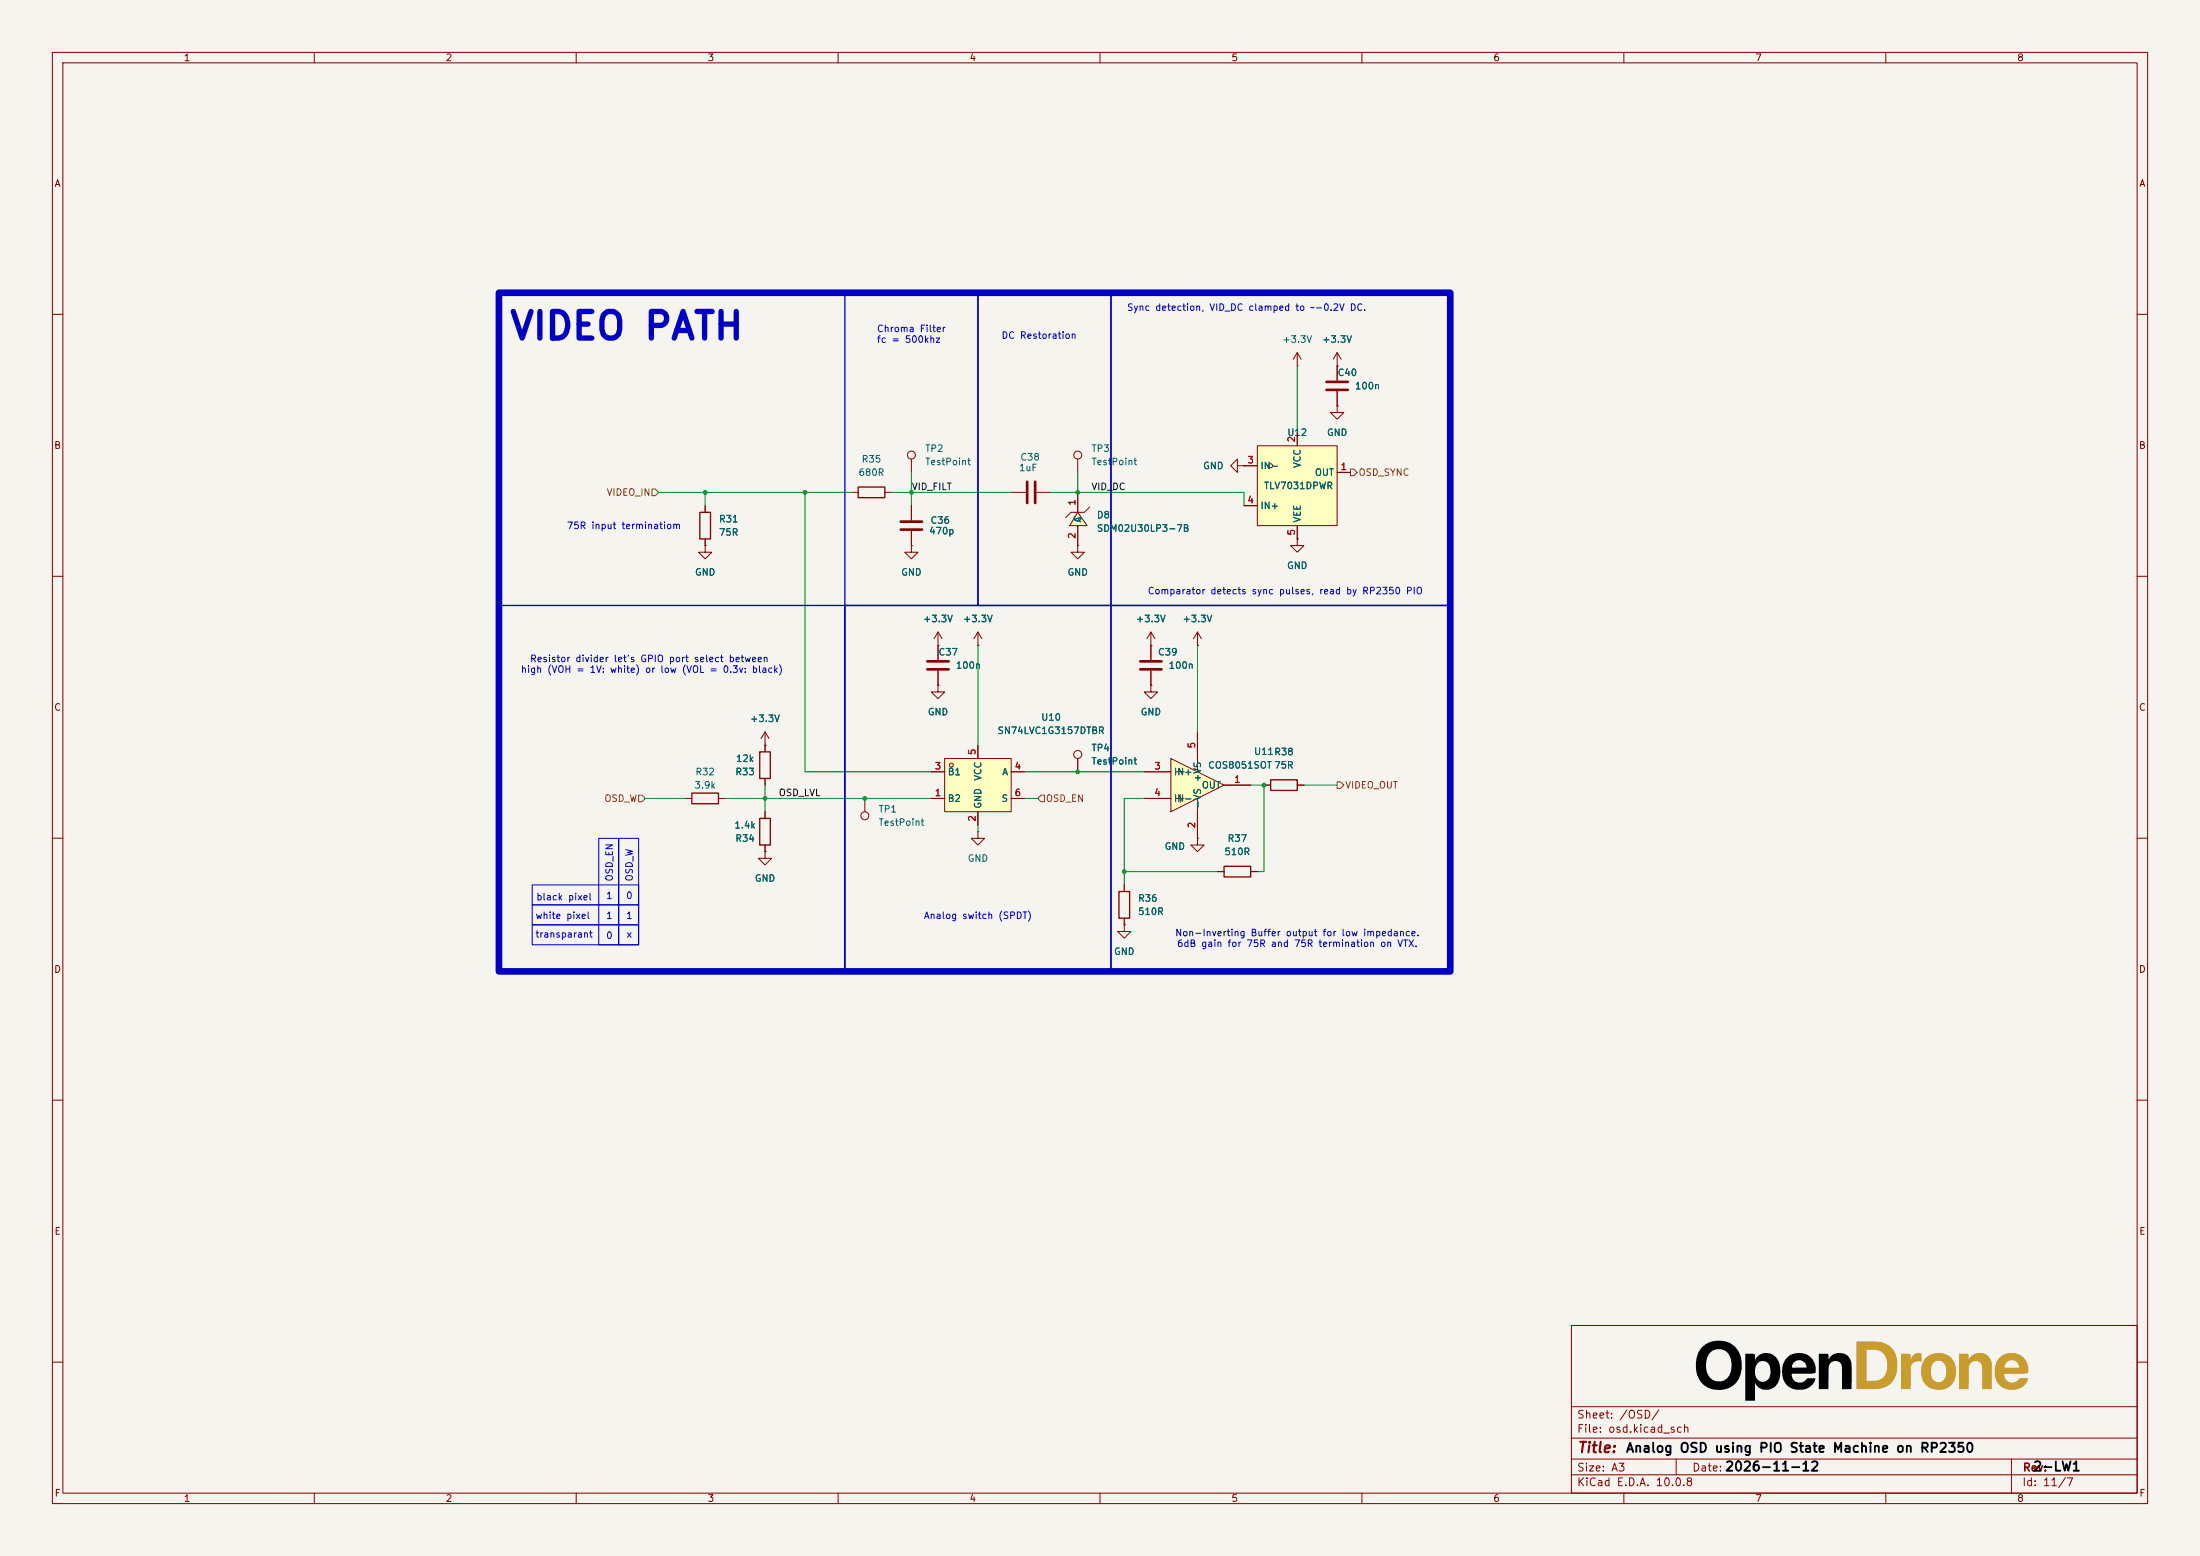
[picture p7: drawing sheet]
<svg xmlns="http://www.w3.org/2000/svg" width="420mm" height="297mm" viewBox="0 0 420 297" stroke-linecap="round" stroke-linejoin="round" font-family="sans-serif">
<path d="M0 0h420v297h-420z" fill="#f5f4ef" stroke="#f5f4ef" stroke-width=".19"/>
<g fill="none" stroke="#840000" stroke-width=".19">
<path d="M10 10h400v277h-400zM12 12h396v273h-396zM60 10v2M110 10v2M160 10v2M210 10v2M260 10v2M310 10v2M360 10v2M10 60h2M408 60h2M10 110h2"/>
<path d="M408 110h2M10 160h2M408 160h2M10 210h2M408 210h2M300 253h108v32h-108zM10 260h2M300 278.5h108M300 274.5h108M300 268.5h108M320 278.5v3M384 278.5v6.5"/>
<path d="M408 260h2M60 285v2M110 285v2M160 285v2M210 285v2M260 285v2M300 281.5h108M310 285v2M360 285v2"/>
</g>
<path d="M325.1 257a4.5 4.5 0 0 1 5.2-.6 4.5 4.5 0 0 1 2.2 4.9 4.4 4.4 0 0 1-4.7 4 4.4 4.4 0 0 1-4-4.6h1.9a2.55 2.55 0 0 0 3.1 2.9 3.3 3.3 0 0 0 1.6-4.1v-.1a2.37 2.37 0 0 0-2.6-1.9 2.37 2.37 0 0 0-2.1 2.5v.7h-1.9a4.9 4.9 0 0 1 1.3-3.7zM333.2 258.4l1.7 .1 .1 1.1 .1-.1a2.5 2.5 0 0 1 2.8-1.2 2.5 2.5 0 0 1 1.9 2.3 4 4 0 0 1-1.2 4.3 2.42 2.42 0 0 1-3.6-.9v3.4h-1.8v-5.6h1.8l.2 1 .5 .7 .7 .3 .8-.2 .4-.4 .3-.5 .1-1.4-.5-1.1-.8-.4a1.59 1.59 0 0 0-1.7 2h-1.8zM341.2 259.1a3.2 3.2 0 0 1 3.8-.5 3.2 3.2 0 0 1 1.5 3.5l-.8 .1h-3.4l-.3 .2 .5 1.1 .8 .4 .9-.1 .8-.7h1.6a2.93 2.93 0 0 1-3.8 2.1 3.4 3.4 0 0 1-2.5-4.3l4.1 .1h.4l.1-.1a1.43 1.43 0 0 0-1.5-1.3 1.43 1.43 0 0 0-1.4 1.3h-1.7l.3-1zM347.2 258.4l1.7 .1 .2 .9a2.32 2.32 0 0 1 2.7-1.1 2.32 2.32 0 0 1 1.7 2.3v4.5l-1.8 .1-.1-4.5-.4-.7-.8-.2-.8 .3-.5 .7-.1 4.3h-1.8z" fill="#000"/>
<g fill="#c89d2e">
<path d="M354.4 256.1h3.3a4.5 4.5 0 0 1 3 .8 5.2 5.2 0 0 1-.1 7.5 4.5 4.5 0 0 1-3 .7h-3.2v-4.5h1.9v3h1.6a2.46 2.46 0 0 0 2.4-3 2.5 2.5 0 0 0-2.6-3h-1.4v3h-1.9z"/>
<path d="M362.9 258.4l1.7 .1 .2 1a1.41 1.41 0 0 1 2-1.1v1.5l-1.3 .1-.4 .3-.3 .5-.1 4.3h-1.8z"/>
<path d="M374 258.4l1.7 .1 .2 .9a2.31 2.31 0 0 1 2.5-1.1 2.31 2.31 0 0 1 1.8 2.2v4.6h-1.8l-.1-4.5-.5-.7h-1.1a1.31 1.31 0 0 0-.9 1.2v4.1l-1.8-.1z"/>
<path d="M367.7 259.1l.7-.5 .8-.2a3.4 3.4 0 0 1 4.1 4.2l-.5 1.5a3.5 3.5 0 0 1-5.9-.9l-.2-1.4h1.9l.1 .9a1.42 1.42 0 0 0 1.6 1.1 1.42 1.42 0 0 0 1.2-1.6v-1.3l-.5-.8-.7-.4h-.6l-.4 .2a2.06 2.06 0 0 0-.7 1.9h-1.9l.1-.4a3.4 3.4 0 0 1 .9-2.3z"/>
<path d="M381.8 259.1a3.2 3.2 0 0 1 3.8-.5 3.2 3.2 0 0 1 1.5 3.5l-4.4 .1-.1 .1 .1 .6a1.61 1.61 0 0 0 1.4 1 1.61 1.61 0 0 0 1.5-.8h1.6a3 3 0 0 1-3.8 2.1 3.3 3.3 0 0 1-2.6-4.2h4.6l-.2-.8-.6-.5a1.44 1.44 0 0 0-2 1.3h-1.8a3.4 3.4 0 0 1 1-1.9z"/>
</g>
<g fill="none" stroke="#840000" stroke-width=".19">
<path d="M247.6 69.9h.1M247.6 67.3l-.7 1.3M247.6 67.3l.8 1.3M247.6 67.3v2.6M134.6 96.5v1.3M162.6 94h1.2M168.9 94h1.3M174 87.6v2.6M174 96.5v2.8M134.6 104.1v1.3h1.3l-1.3 1.3-1.3-1.3h1.3M134.6 104.1h.1M134.6 102.9v1.2"/>
<path d="M174 104.1v1.3h1.3l-1.3 1.3-1.3-1.3h1.3M174 104.1h.1M174 101.3v2.8M205.7 104.1v1.3h1.3l-1.3 1.3-1.2-1.3h1.2M205.7 104.1h.1M146 139.7v3.8M146 139.7l-.7 1.3M146 139.7l.8 1.3M179.1 130.8v1.3h1.2l-1.2 1.3-1.3-1.3h1.3M179.1 130.8h.1M179.1 123.2h.1M179.1 120.7v5.3"/>
<path d="M179.1 128v2.8M179.1 120.7l-.8 1.2M179.1 120.7l.7 1.2M186.7 123.2h.1M186.7 120.7l-.8 1.2M186.7 120.7l.8 1.2M186.7 120.7v2.5M130.8 152.4h1.3M137.2 152.4h1.2M146 142.2h.1M146 148.6v1.3M146 154.9v1.3"/>
<path d="M165.1 152.4v2.5M186.7 158.8v1.2h1.3l-1.3 1.3-1.3-1.3h1.3M186.7 158.8h.1M205.7 144.8v2.5M241.3 149.9h1.3M247.6 149.9h1.3M146 162.6v1.2h1.3l-1.3 1.3-1.2-1.3h1.2M146 162.6h.1M146 161.3v1.3"/>
<circle cx="174" cy="86.9" r=".76"/>
<circle cx="165.1" cy="155.7" r=".76"/>
<circle cx="205.7" cy="144" r=".76"/>
</g>
<path d="M133.6 97.8h2v5.1h-2zM163.8 93h5.1v2h-5.1zM132.1 151.4h5.1v2h-5.1zM145 156.2h2.1v5.1h-2.1zM145 143.5h2.1v5.1h-2.1zM242.6 148.8h5v2.1h-5z" fill="none" stroke="#840000" stroke-width=".25"/>
<path d="M172 99.6h4M172 101.1h4M177 126.2h4.1M177 127.8h4.1" fill="none" stroke="#840000" stroke-width=".51"/>
<path d="M180.3 144.8h12.7v10.1h-12.7z" fill="#ffffc2"/>
<g fill="none" stroke="#840000" stroke-width=".19">
<path d="M255.3 69.9v2.7M255.3 74.7v2.8M177.8 152.4h2.5M177.8 147.3h2.5M180.3 144.8h12.7v10.1h-12.7zM186.7 142.2v2.6M186.7 154.9v2.6M193 152.4h2.6M193 147.3h2.6M214.6 176.5v1.3h1.3l-1.3 1.3-1.2-1.3h1.2M214.6 176.5h.1M214.6 168.9v1.3"/>
<path d="M214.6 175.3v1.2"/>
<circle cx="181.6" cy="146.1" r=".38"/>
</g>
<path d="M253.2 72.9h4.1M253.2 74.4h4.1" fill="none" stroke="#840000" stroke-width=".51"/>
<path d="M213.6 170.2h2v5.1h-2z" fill="none" stroke="#840000" stroke-width=".25"/>
<path d="M240 85.1h15.3v15.2h-15.3z" fill="#ffffc2"/>
<g fill="none" stroke="#840000" stroke-width=".19">
<path d="M255.3 77.5v1.2h1.2l-1.2 1.3-1.3-1.3h1.3M255.3 77.5h.1M237.5 88.9h2.5M237.5 96.5h2.5M240 85.1h15.3v15.2h-15.3zM247.6 82.6v2.5M255.3 90.2h2.5M247.6 102.9v1.2h1.3l-1.3 1.3-1.2-1.3h1.2M247.6 102.9h.1M247.6 100.3v2.6M219.7 130.8v1.3h1.3l-1.3 1.3-1.3-1.3h1.3M219.7 130.8h.1"/>
<path d="M219.7 123.2v2.8M219.7 128v2.8M228.6 160v1.3h1.3l-1.3 1.3-1.3-1.3h1.3M228.6 160h.1M232.4 166.4h1.3M238.8 166.4h1.2"/>
<circle cx="242.6" cy="88.9" r=".38"/>
</g>
<path d="M233.7 165.4h5.1v2h-5.1z" fill="none" stroke="#840000" stroke-width=".25"/>
<path d="M217.7 126.2h4M217.7 127.8h4" fill="none" stroke="#840000" stroke-width=".51"/>
<path d="M223.5 144.8l10.2 5.1-10.2 5z" fill="#ffffc2"/>
<g fill="none" stroke="#840000" stroke-width=".19">
<path d="M193 94h2.8M197.9 94h2.8M205.7 87.6v2.6M236.2 88.9v-1.3l-1.3 1.3 1.3 1.3v-1.3h1.3M237.5 88.9h.1M219.7 123.2h.1M219.7 120.7l-.8 1.2M219.7 120.7l.8 1.2M219.7 120.7v2.5M228.6 123.2h.1M228.6 120.7v2.5M228.6 139.7v7.6"/>
<path d="M228.6 120.7l-.8 1.2M228.6 120.7l.8 1.2M218.4 147.3h5.1M218.4 152.4h5.1M223.5 144.8l10.2 5.1-10.2 5zM224.5 147.3h1.6M224.5 152.4h1.6M225.3 151.6v1.6M228.6 152.4v7.6M233.7 149.9h5.1"/>
<circle cx="205.7" cy="86.9" r=".76"/>
</g>
<path d="M196.1 91.9v4.1M197.6 91.9v4.1" fill="none" stroke="#840000" stroke-width=".51"/>
<path d="M205.7 97.8l1.8 2.5h-3.3z" fill="#ffffc2"/>
<g fill="none" stroke="#840000" stroke-width=".19">
<path d="M255.3 69.9h.1M255.3 77.5h.1M255.3 67.3l-.8 1.3M255.3 67.3l.7 1.3M255.3 67.3v5.3M255.3 74.7v2.8M134.6 96.5v1.3M174 96.5v2.8M205.7 97.8l1.8 2.5h-3.3zM205.7 94v3.8M208 96.8l-1 1h-2.5l-1.1 1M237.5 88.9h.1"/>
<path d="M237.5 88.9h2.5M237.5 96.5h2.5M247.6 82.6v2.5M255.3 90.2h2.5M134.6 104.1h.1M134.6 102.9v1.2M174 104.1h.1M174 101.3v2.8M205.7 104.1h.1M205.7 100.3v3.8M247.6 102.9h.1M247.6 100.3v2.6"/>
<path d="M179.1 123.2h.1M179.1 130.8h.1M179.1 123.2v2.8M179.1 128v2.8M186.7 123.2h.1M219.7 123.2h.1M219.7 130.8h.1M219.7 123.2v2.8M219.7 128v2.8M228.6 123.2h.1M228.6 139.7v5.1M146 142.2h.1"/>
<path d="M146 142.2v1.3M146 148.6v1.3M146 154.9v1.3M177.8 152.4h2.5M177.8 147.3h2.5M186.7 142.2v2.6M186.7 154.9v2.6M193 152.4h2.6M193 147.3h2.6M205.7 144.8v2.5M218.4 152.4h5.1M218.4 147.3h5.1"/>
<path d="M228.6 154.9v5.1M233.7 149.9h5.1M241.3 149.9h1.3M247.6 149.9h1.3M146 162.6h.1M146 161.3v1.3M214.6 176.5h.1M214.6 168.9v1.3M214.6 175.3v1.2M228.6 160h.1M232.4 166.4h1.3M238.8 166.4h1.2"/>
</g>
<path d="M124.5 93.3h.6l.6 .7-.6 .6h-.6zM257.8 89.5h.6l.7 .7-.7 .6h-.6zM121.9 151.8h.7l.6 .6-.6 .6h-.7zM198.1 152.4l.7-.6h.6v1.2h-.6zM255.3 149.2h.6l.6 .7-.6 .6h-.6z" fill="none" stroke="#725600" stroke-width=".19"/>
<g fill="none" stroke="#009600" stroke-width=".19">
<path d="M247.6 69.9v12.7M125.7 94h36.9M134.6 94v2.5M153.7 94v53.3h24.1M170.2 94h22.8M174 90.2v6.3M200.7 94h36.8v2.5M205.7 90.2v3.8M186.7 123.2v19M228.6 123.2v16.5M123.2 152.4h7.6M138.4 152.4h39.4"/>
<path d="M146 149.9v5M186.7 157.5v1.3M195.6 152.4h2.5M195.6 147.3h22.8M218.4 152.4h-3.8v16.5M238.8 149.9h2.5v16.5h-1.3M248.9 149.9h6.4M214.6 166.4h17.8"/>
</g>
<path d="M101.6 168.9h20.3v3.8h-20.3zM101.6 172.7h20.3v3.8h-20.3zM101.6 176.5h20.3v3.8h-20.3zM114.3 160h3.8v20.3h-3.8zM118.1 160h3.8v20.3h-3.8z" fill="none" stroke="#0000c2" stroke-width=".19"/>
<path d="M161.3 55.9h25.4v59.7h-25.4zM186.7 55.9h25.4v59.7h-25.4zM212.1 55.9h64.8v59.7h-64.8zM95.2 115.6h66.1v69.8h-66.1zM161.3 115.6h50.8v69.8h-50.8zM212.1 115.6h64.8v69.8h-64.8z" fill="none" stroke="#0000c2" stroke-width=".25"/>
<path d="M95.2 55.9h181.7v129.5h-181.7z" fill="none" stroke="#0000c2" stroke-width="1.3"/>
<g fill="#009600">
<circle cx="134.6" cy="94" r=".46"/>
<circle cx="153.7" cy="94" r=".46"/>
<circle cx="165.1" cy="152.4" r=".46"/>
<circle cx="146" cy="152.4" r=".46"/>
<circle cx="205.7" cy="147.3" r=".46"/>
<circle cx="214.6" cy="166.4" r=".46"/>
<circle cx="174" cy="94" r=".46"/>
<circle cx="205.7" cy="94" r=".46"/>
<circle cx="241.3" cy="149.9" r=".46"/>
</g>
<text font-size="5.1" fill="#0000c2" x="97" y="66.1">VIDEO PATH</text>
<text font-size="2" fill="#840000" x="301" y="277.8">Title:</text>
<g font-size="1.8">
<text x="310.3" y="277.7">Analog OSD using PIO State Machine on RP2350</text>
<text x="329.2" y="281.3">2026-11-12</text>
<text x="388" y="281.3">2-LW1</text>
</g>
<g font-size="1.5" fill="#840000">
<text x="300.9" y="273.8">File: osd.kicad_sch</text>
<text x="300.9" y="271.1">Sheet: /OSD/</text>
<text x="300.9" y="281.2">Size: A3</text>
<text x="322.9" y="281.2">Date:</text>
<text x="386" y="281.2">Rev:</text>
<text x="300.9" y="284">KiCad E.D.A. 10.0.8</text>
<text x="385.9" y="284">Id: 11/7</text>
</g>
<g font-size="1.3" fill="#840000">
<text x="35" y="12">1</text>
<text x="85" y="12">2</text>
<text x="135" y="12">3</text>
<text x="185" y="12">4</text>
<text x="235" y="12">5</text>
<text x="285" y="12">6</text>
<text x="335" y="12">7</text>
<text x="385" y="12">8</text>
<text x="10.3" y="36">A</text>
<text x="408.3" y="36">A</text>
<text x="10.2" y="86">B</text>
<text x="408.2" y="86">B</text>
<text x="10.2" y="136">C</text>
<text x="408.2" y="136">C</text>
<text x="10.2" y="186">D</text>
<text x="408.2" y="186">D</text>
<text x="10.3" y="236">E</text>
<text x="408.3" y="236">E</text>
<text x="10.3" y="286">F</text>
<text x="35" y="287">1</text>
<text x="85" y="287">2</text>
<text x="135" y="287">3</text>
<text x="185" y="287">4</text>
<text x="235" y="287">5</text>
<text x="285" y="287">6</text>
<text x="335" y="287">7</text>
<text x="385" y="287">8</text>
<text x="408.3" y="286">F</text>
</g>
<g font-size="1.3" fill="#0000c2">
<text x="215" y="59.6">Sync detection, VID_DC clamped to ~-0.2V DC.</text>
<text x="167.3" y="63.7">Chroma Filter</text>
<text x="167.3" y="65.7">fc = 500khz</text>
<text x="191.1" y="65">DC Restoration</text>
<text x="108.1" y="101.3">75R input terminatiom</text>
<text x="219" y="113.7">Comparator detects sync pulses, read by RP2350 PIO</text>
<text x="99.3" y="128.7">high (VOH = 1V: white) or low (VOL = 0.3v: black)</text>
<text x="101.1" y="126.7">Resistor divider let's GPIO port select between</text>
<text x="102.3" y="172.2">black pixel</text>
<text x="115.6" y="171.9">1</text>
<text x="117.3" y="168.4" transform="rotate(-90 117.3 168.4)">OSD_EN</text>
<text x="119.4" y="171.9">0</text>
<text x="121.1" y="168.3" transform="rotate(-90 121.1 168.3)">OSD_W</text>
<text x="102.1" y="179.3">transparant</text>
<text x="102.1" y="175.7">white pixel</text>
<text x="115.6" y="179.5">0</text>
<text x="115.6" y="175.7">1</text>
<text x="119.4" y="175.7">1</text>
<text x="119.5" y="179.3">x</text>
<text x="176.3" y="175.7">Analog switch (SPDT)</text>
<text x="224.2" y="179">Non-Inverting Buffer output for low impedance.</text>
<text x="224.6" y="181.1">6dB gain for 75R and 75R termination on VTX.</text>
</g>
<g font-size="1.3" fill="#006464">
<text x="244.7" y="65.7">+3.3V</text>
<text x="252.3" y="65.7">+3.3V</text>
<text x="255.3" y="72.1">C40</text>
<text x="258.6" y="74.6">100n</text>
<text x="245.6" y="83.5">U12</text>
<text x="253.2" y="83.5">GND</text>
<text x="164.4" y="88.6">R35</text>
<text x="176.5" y="86.6">TP2</text>
<text x="176.5" y="89.1">TestPoint</text>
<text x="194.7" y="88.2">C38</text>
<text x="208.3" y="86.6">TP3</text>
<text x="208.3" y="89.1">TestPoint</text>
<text x="229.6" y="89.9">GND</text>
<text x="240.5" y="89.9">IN-</text>
<text x="248.6" y="89.5" transform="rotate(-90 248.6 89.5)">VCC</text>
<text x="163.8" y="91.1">680R</text>
<text x="194.4" y="90.2">1uF</text>
<text x="241.2" y="93.7">TLV7031DPWR</text>
<text x="250.9" y="91.1">OUT</text>
<text x="137.1" y="100">R31</text>
<text x="177.5" y="100.3">C36</text>
<text x="206.7" y="99.8" transform="rotate(-90 206.7 99.8)">A</text>
<text x="206.7" y="99.8" transform="rotate(-90 206.7 99.8)">C</text>
<text x="209.3" y="99.3">D8</text>
<text x="209.3" y="101.8">SDM02U30LP3-7B</text>
<text x="240.5" y="97.5">IN+</text>
<text x="248.6" y="99.8" transform="rotate(-90 248.6 99.8)">VEE</text>
<text x="137.1" y="102.6">75R</text>
<text x="177.3" y="102.3">470p</text>
<text x="132.6" y="110.2">GND</text>
<text x="171.9" y="110.2">GND</text>
<text x="203.7" y="110.2">GND</text>
<text x="245.6" y="108.9">GND</text>
<text x="176.1" y="119.1">+3.3V</text>
<text x="183.7" y="119.1">+3.3V</text>
<text x="216.7" y="119.1">+3.3V</text>
<text x="225.6" y="119.1">+3.3V</text>
<text x="179.1" y="125.4">C37</text>
<text x="221" y="125.4">C39</text>
<text x="182.4" y="128">100n</text>
<text x="223" y="128">100n</text>
<text x="177" y="136.9">GND</text>
<text x="198.7" y="137.9">U10</text>
<text x="217.6" y="136.9">GND</text>
<text x="143.1" y="138.1">+3.3V</text>
<text x="190.3" y="140.4">SN74LVC1G3157DTBR</text>
<text x="208.3" y="143.7">TP4</text>
<text x="132.6" y="148.3">R32</text>
<text x="140.3" y="148.3">R33</text>
<text x="140.4" y="145.7">12k</text>
<text x="180.8" y="148.3">B1</text>
<text x="187.7" y="149.1" transform="rotate(-90 187.7 149.1)">VCC</text>
<text x="191.2" y="148.3">A</text>
<text x="208.3" y="146.3">TestPoint</text>
<text x="224" y="148.3">IN+</text>
<text x="229.6" y="149.4" transform="rotate(-90 229.6 149.4)">+VS</text>
<text x="230.5" y="147">COS8051SOT 75R</text>
<text x="239.3" y="144.4">U11R38</text>
<text x="132.5" y="150.8">3.9k</text>
<text x="167.6" y="155.4">TP1</text>
<text x="180.8" y="153.4">B2</text>
<text x="187.7" y="154.5" transform="rotate(-90 187.7 154.5)">GND</text>
<text x="191.1" y="153.4">S</text>
<text x="224" y="153.4">IN-</text>
<text x="229.3" y="150.8">OUT</text>
<text x="229.6" y="154.5" transform="rotate(-90 229.6 154.5)">-VS</text>
<text x="140.1" y="158.4">1.4k</text>
<text x="140.3" y="161">R34</text>
<text x="167.6" y="157.9">TestPoint</text>
<text x="234.2" y="161">R37</text>
<text x="184.6" y="164.8">GND</text>
<text x="222.2" y="162.5">GND</text>
<text x="233.6" y="163.5">510R</text>
<text x="144" y="168.6">GND</text>
<text x="217.2" y="172.4">R36</text>
<text x="217.2" y="175">510R</text>
<text x="212.6" y="182.6">GND</text>
</g>
<g font-size="1.3" fill="#a90000">
<text x="238" y="88.8">3</text>
<text x="247.5" y="84.6" transform="rotate(-90 247.5 84.6)">2</text>
<text x="255.8" y="90">1</text>
<text x="205.6" y="96.6" transform="rotate(-90 205.6 96.6)">1</text>
<text x="238" y="96.4">4</text>
<text x="205.6" y="103" transform="rotate(-90 205.6 103)">2</text>
<text x="247.5" y="102.3" transform="rotate(-90 247.5 102.3)">5</text>
<text x="228.5" y="143" transform="rotate(-90 228.5 143)">5</text>
<text x="178.3" y="147.2">3</text>
<text x="186.6" y="144.2" transform="rotate(-90 186.6 144.2)">5</text>
<text x="193.6" y="147.2">4</text>
<text x="220.2" y="147.2">3</text>
<text x="235.5" y="149.7">1</text>
<text x="178.3" y="152.3">1</text>
<text x="193.6" y="152.3">6</text>
<text x="220.2" y="152.3">4</text>
<text x="186.6" y="156.9" transform="rotate(-90 186.6 156.9)">2</text>
<text x="228.5" y="158.2" transform="rotate(-90 228.5 158.2)">2</text>
</g>
<g font-size="1.3" fill="#725600">
<text x="115.7" y="94.9">VIDEO_IN</text>
<text x="259.2" y="91.1">OSD_SYNC</text>
<text x="115.3" y="153.4">OSD_W</text>
<text x="199.6" y="153.4">OSD_EN</text>
<text x="256.7" y="150.8">VIDEO_OUT</text>
</g>
<g font-size="1.3" fill="#0f0f0f">
<text x="174" y="93.9">VID_FILT</text>
<text x="208.3" y="93.9">VID_DC</text>
<text x="148.6" y="152.3">OSD_LVL</text>
</g>
</svg>
